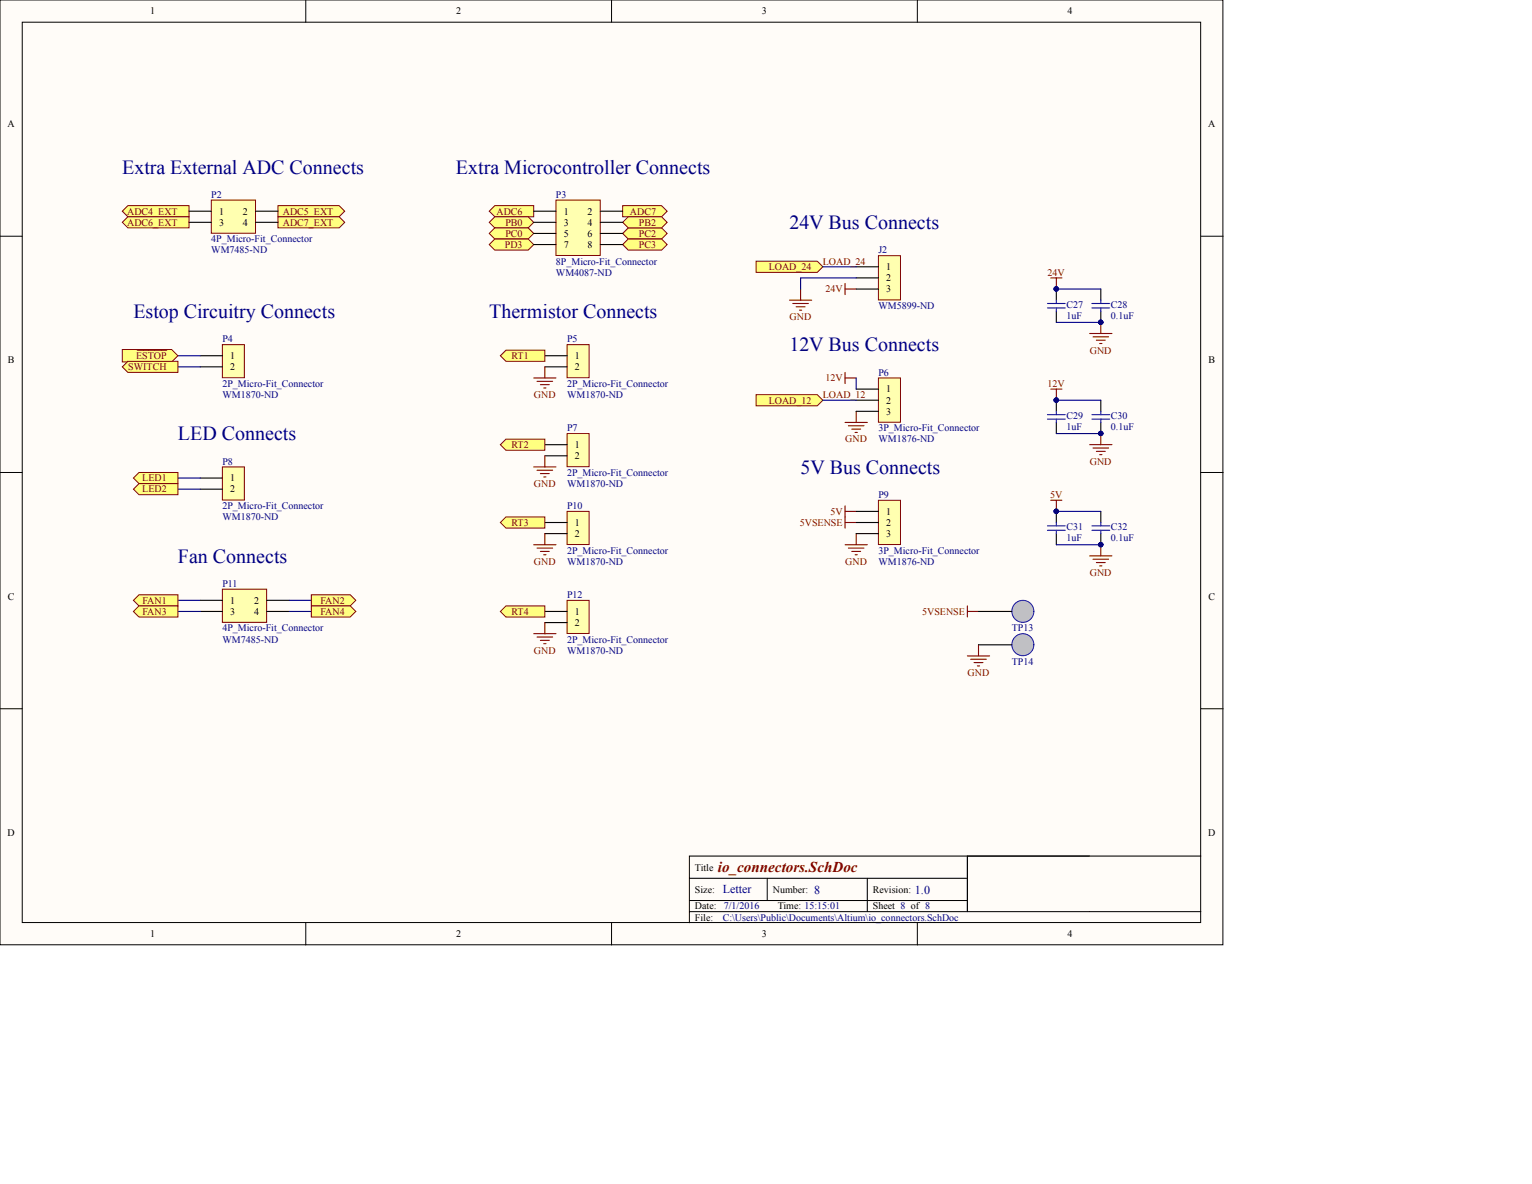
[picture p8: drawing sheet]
<svg xmlns="http://www.w3.org/2000/svg" width="349mm" height="270mm" viewBox="0 0 349 270" stroke-linecap="round" stroke-linejoin="round" font-family="sans-serif">
<g fill="#fffcf8" stroke="#000" stroke-width=".23">
<path d="M0 0h278.8v215.3h-278.8z"/>
<path d="M5.1 5.1h268.6v205.2h-268.6z"/>
</g>
<g fill="none" stroke="#000" stroke-width=".23">
<path d="M69.7 0v5.1M139.4 0v5.1M209.1 0v5.1M0 53.8h5.1M273.8 53.8h5M0 107.7h5.1M273.8 107.7h5M0 161.5h5.1M273.8 161.5h5M220.5 195.1v12.7v-12.7h53.3M248.4 195.1h-91.2v15.2M69.7 210.3v5.1"/>
<path d="M139.4 210.3v5.1M157.2 200.2h63.3M157.2 207.8h116.6M157.2 205.3h63.3M174.9 200.2v5.1M197.7 200.2v7.6M209.1 210.3v5.1"/>
</g>
<path d="M50.7 78.6h5v7.5h-5z" fill="#ffffb0" stroke="#800000" stroke-width=".23"/>
<path d="M45.6 81.1h5.1M45.6 83.6h5.1" fill="none" stroke="#000" stroke-width=".25"/>
<path d="M50.7 106.4h5v7.6h-5z" fill="#ffffb0" stroke="#800000" stroke-width=".23"/>
<path d="M45.6 109h5.1M45.6 111.5h5.1" fill="none" stroke="#000" stroke-width=".25"/>
<path d="M50.7 134.3h10.1v7.6h-10.1z" fill="#ffffb0" stroke="#800000" stroke-width=".23"/>
<path d="M45.6 136.8h5.1M45.6 139.4h5.1M60.8 136.8h5.1M60.8 139.4h5.1" fill="none" stroke="#000" stroke-width=".25"/>
<path d="M40.6 81.1h5M40.6 83.6h5M40.6 109h5M40.6 111.5h5" fill="none" stroke="#000080" stroke-width=".25"/>
<path d="M27.9 79.7h11.2l1.5 1.4-1.5 1.4h-11.2z" fill-rule="evenodd" fill="#ffff80" stroke="#800000" stroke-width=".23"/>
<path d="M31.3 79.8h6.7" fill="none" stroke="#800000" stroke-width=".25"/>
<g fill="#ffff80" stroke="#800000" stroke-width=".23">
<path d="M27.9 83.6l1.3-1.2h11.4v2.5h-11.4z" fill-rule="evenodd"/>
<path d="M30.4 109l1.3-1.3h8.9v2.5h-8.9z" fill-rule="evenodd"/>
<path d="M30.4 111.5l1.3-1.3h8.9v2.6h-8.9z" fill-rule="evenodd"/>
</g>
<path d="M40.6 136.8h5M40.6 139.4h5M65.9 136.8h5.1M65.9 139.4h5.1" fill="none" stroke="#000080" stroke-width=".25"/>
<g fill="#ffff80" stroke="#800000" stroke-width=".23">
<path d="M30.4 136.8l1.3-1.2h8.9v2.5h-8.9z" fill-rule="evenodd"/>
<path d="M30.4 139.4l1.3-1.3h8.9v2.5h-8.9z" fill-rule="evenodd"/>
<path d="M71 135.6h8.8l1.3 1.2-1.3 1.3h-8.8z" fill-rule="evenodd"/>
<path d="M71 138.1h8.8l1.3 1.3-1.3 1.2h-8.8z" fill-rule="evenodd"/>
<path d="M172.4 90h13.9l1.3 1.2-1.3 1.3h-13.9z" fill-rule="evenodd"/>
<path d="M172.4 59.5h13.9l1.3 1.3-1.3 1.3h-13.9z" fill-rule="evenodd"/>
</g>
<path d="M192.6 64.6v2.5M192.6 65.9h2.6M192.6 84.9v2.5M192.6 86.2h2.6M192.6 115.3v2.5M192.6 116.6h2.6" fill="none" stroke="#800000" stroke-width=".25"/>
<path d="M200.3 58.3h5v10.1h-5z" fill="#ffffb0" stroke="#800000" stroke-width=".23"/>
<g fill="none" stroke="#000" stroke-width=".25">
<path d="M195.2 60.8h5.1M195.2 63.3h5.1M195.2 65.9h5.1M240.8 65.9v2.5M240.8 70.9v2.6M251 65.9v2.5M251 70.9v2.6M240.8 91.2v2.6M240.8 96.3v2.5M251 91.2v2.6M251 96.3v2.5M240.8 116.6v2.5"/>
<path d="M251 116.6v2.5M240.8 121.6v2.6M251 121.6v2.6"/>
</g>
<g fill="none" stroke="#800000" stroke-width=".25">
<path d="M180 68.4h5M180.7 69.2h3.6M181.5 69.9h2M182.3 70.7h.5M182.5 65.9v2.5M239.5 63.3h2.6M240.8 63.3v2.6M248.4 76h5.1M249.2 76.8h3.5M249.9 77.5h2.1M250.7 78.3h.5M251 73.5v2.5"/>
<path d="M192.6 96.3h5.1M193.4 97.1h3.6M194.2 97.8h2M194.9 98.6h.5M195.2 93.8v2.5M239.5 88.7h2.6M240.8 88.7v2.5M251 98.8v2.6M239.5 114h2.6M240.8 114v2.6M248.4 101.4h5.1M249.2 102.1h3.5"/>
<path d="M249.9 102.9h2.1M250.7 103.6h.5M192.6 124.2h5.1M193.4 124.9h3.6M194.2 125.7h2M194.9 126.4h.5M195.2 121.6v2.6M248.4 126.7h5.1M249.2 127.5h3.5M249.9 128.2h2.1M250.7 129h.5M251 124.2v2.5"/>
</g>
<g fill="#000080" stroke="#000080" stroke-width=".23">
<circle cx="240.8" cy="91.2" r=".48"/>
<circle cx="250.9" cy="98.8" r=".48"/>
<circle cx="240.8" cy="65.9" r=".48"/>
<circle cx="250.9" cy="73.5" r=".48"/>
<circle cx="240.8" cy="116.5" r=".48"/>
<circle cx="250.9" cy="124.1" r=".48"/>
</g>
<g fill="none" stroke="#00f" stroke-width=".25">
<path d="M238.8 69.2h4M238.8 70.2h4M240.8 68.4v.8M240.8 70.2v.7M248.9 69.2h4.1M248.9 70.2h4.1M251 68.4v.8M251 70.2v.7M238.8 94.5h4M238.8 95.5h4M240.8 93.8v.7M240.8 95.5v.8"/>
<path d="M248.9 94.5h4.1M248.9 95.5h4.1M251 93.8v.7M251 95.5v.8M238.8 119.9h4M240.8 119.1v.8M248.9 119.9h4.1M251 119.1v.8M238.8 120.9h4M240.8 120.9v.7M248.9 120.9h4.1M251 120.9v.7"/>
</g>
<path d="M240.8 65.9h10.2M240.8 73.5h10.2M240.8 98.8h10.2M240.8 91.2h10.2M240.8 116.6h10.2M240.8 124.2h10.2" fill="none" stroke="#000080" stroke-width=".25"/>
<g fill="#ffff80" stroke="#800000" stroke-width=".23">
<path d="M27.9 48.1l1.3-1.2h13.9v2.5h-13.9z" fill-rule="evenodd"/>
<path d="M63.4 46.9h13.9l1.3 1.2-1.3 1.3h-13.9z" fill-rule="evenodd"/>
<path d="M27.9 50.7l1.3-1.3h13.9v2.5h-13.9z" fill-rule="evenodd"/>
<path d="M63.4 49.4h13.9l1.3 1.3-1.3 1.2h-13.9z" fill-rule="evenodd"/>
</g>
<path d="M48.2 45.6h10.1v7.6h-10.1z" fill="#ffffb0" stroke="#800000" stroke-width=".23"/>
<path d="M43.1 48.1h5.1M43.1 50.7h5.1M58.3 48.1h5.1M58.3 50.7h5.1" fill="none" stroke="#000" stroke-width=".25"/>
<g fill="#ffff80" stroke="#800000" stroke-width=".23">
<path d="M111.5 48.1l1.3-1.2h8.9v2.5h-8.9z" fill-rule="evenodd"/>
<path d="M111.5 50.7l1.3-1.3h7.6l1.3 1.3-1.3 1.2h-7.6z" fill-rule="evenodd"/>
<path d="M111.5 53.2l1.3-1.3h7.6l1.3 1.3-1.3 1.3h-7.6z" fill-rule="evenodd"/>
<path d="M142 53.2l1.2-1.3h7.6l1.3 1.3-1.3 1.3h-7.6z" fill-rule="evenodd"/>
<path d="M142 46.9h8.8l1.3 1.2-1.3 1.3h-8.8z" fill-rule="evenodd"/>
<path d="M142 50.7l1.2-1.3h7.6l1.3 1.3-1.3 1.2h-7.6z" fill-rule="evenodd"/>
<path d="M142 55.7l1.2-1.2h7.6l1.3 1.2-1.3 1.3h-7.6z" fill-rule="evenodd"/>
</g>
<path d="M192.6 117.8v2.6M192.6 119.1h2.6" fill="none" stroke="#800000" stroke-width=".25"/>
<path d="M200.3 86.2h5v10h-5z" fill="#ffffb0" stroke="#800000" stroke-width=".23"/>
<path d="M195.2 88.7h5.1M195.2 91.2h5.1M195.2 93.8h5.1" fill="none" stroke="#000" stroke-width=".25"/>
<path d="M200.3 114h5v10.1h-5z" fill="#ffffb0" stroke="#800000" stroke-width=".23"/>
<path d="M195.2 116.6h5.1M195.2 119.1h5.1M195.2 121.6h5.1" fill="none" stroke="#000" stroke-width=".25"/>
<path d="M129.3 78.6h5v7.5h-5z" fill="#ffffb0" stroke="#800000" stroke-width=".23"/>
<path d="M124.2 81.1h5.1M124.2 83.6h5.1" fill="none" stroke="#000" stroke-width=".25"/>
<path d="M129.3 98.8h5v7.6h-5z" fill="#ffffb0" stroke="#800000" stroke-width=".23"/>
<path d="M124.2 101.4h5.1M124.2 103.9h5.1" fill="none" stroke="#000" stroke-width=".25"/>
<path d="M129.3 116.6h5v7.5h-5z" fill="#ffffb0" stroke="#800000" stroke-width=".23"/>
<path d="M124.2 119.1h5.1M124.2 121.6h5.1" fill="none" stroke="#000" stroke-width=".25"/>
<g fill="#ffff80" stroke="#800000" stroke-width=".23">
<path d="M114.1 81.1l1.2-1.3h8.9v2.6h-8.9z" fill-rule="evenodd"/>
<path d="M114.1 101.4l1.2-1.3h8.9v2.5h-8.9z" fill-rule="evenodd"/>
<path d="M114.1 119.1l1.2-1.3h8.9v2.6h-8.9z" fill-rule="evenodd"/>
</g>
<g fill="none" stroke="#800000" stroke-width=".25">
<path d="M121.7 86.2h5M122.4 86.9h3.6M123.2 87.7h2M124 88.4h.5M124.2 83.6v2.6M121.7 106.4h5M122.4 107.2h3.6M123.2 107.9h2M124 108.7h.5M124.2 103.9v2.5M121.7 124.2h5M122.4 124.9h3.6"/>
<path d="M123.2 125.7h2M124 126.4h.5M124.2 121.6v2.6"/>
</g>
<path d="M129.3 136.8h5v7.6h-5z" fill="#ffffb0" stroke="#800000" stroke-width=".23"/>
<path d="M124.2 139.4h5.1M124.2 141.9h5.1" fill="none" stroke="#000" stroke-width=".25"/>
<path d="M121.7 144.4h5M122.4 145.2h3.6M123.2 146h2M124 146.7h.5M124.2 141.9v2.5" fill="none" stroke="#800000" stroke-width=".25"/>
<path d="M114.1 139.4l1.2-1.3h8.9v2.5h-8.9z" fill-rule="evenodd" fill="#ffff80" stroke="#800000" stroke-width=".23"/>
<path d="M187.6 60.8h7.6M195.2 63.3h-12.7v2.6M187.6 91.2h7.6M195.2 86.2v2.5" fill="none" stroke="#000080" stroke-width=".25"/>
<path d="M220.5 138.1v2.5M220.5 139.4h2.6M220.5 149.5h5.1M221.3 150.3h3.5M222.1 151h2M222.8 151.8h.5M223.1 147v2.5" fill="none" stroke="#800000" stroke-width=".25"/>
<circle cx="233.2" cy="139.3" r="2.51" fill="#c0c0c0" stroke="#00f" stroke-width=".23"/>
<path d="M223.1 139.4h7.6" fill="none" stroke="#000" stroke-width=".25"/>
<circle cx="233.2" cy="147" r="2.51" fill="#c0c0c0" stroke="#00f" stroke-width=".23"/>
<path d="M223.1 147h7.6" fill="none" stroke="#000" stroke-width=".25"/>
<path d="M111.5 55.7l1.3-1.2h7.6l1.3 1.2-1.3 1.3h-7.6z" fill-rule="evenodd" fill="#ffff80" stroke="#800000" stroke-width=".23"/>
<path d="M126.7 45.6h10.1v12.6h-10.1z" fill="#ffffb0" stroke="#800000" stroke-width=".23"/>
<path d="M121.7 48.1h5M121.7 50.7h5M121.7 53.2h5M121.7 55.7h5M136.9 48.1h5.1M136.9 50.7h5.1M136.9 53.2h5.1M136.9 55.7h5.1" fill="none" stroke="#000" stroke-width=".25"/>
<g font-size="4.6" fill="#000080">
<text x="27.9" y="39.6">Extra External ADC Connects</text>
<text x="103.9" y="39.6">Extra Microcontroller Connects</text>
<text x="180" y="52.2">24V Bus Connects</text>
<text x="30.4" y="72.5">Estop Circuitry Connects</text>
<text x="111.5" y="72.5">Thermistor Connects</text>
<text x="180" y="80.1">12V Bus Connects</text>
<text x="40.6" y="100.4">LED Connects</text>
<text x="182.5" y="108">5V Bus Connects</text>
<text x="40.6" y="128.3">Fan Connects</text>
</g>
<text font-size="3.4" fill="#800000" x="163.7" y="198.7">io_connectors.SchDoc</text>
<g font-size="2.7" fill="#000080">
<text x="164.8" y="203.7">Letter</text>
<text x="185.6" y="203.8">8</text>
<text x="208.6" y="203.8">1.0</text>
</g>
<g font-size="2.3">
<text x="34.3" y="3.3">1</text>
<text x="104" y="3.3">2</text>
<text x="173.7" y="3.3">3</text>
<text x="243.4" y="3.3">4</text>
<text x="1.7" y="29">A</text>
<text x="275.5" y="29">A</text>
<text x="49.9" y="48.9">1</text>
<text x="49.9" y="51.4">3</text>
<text x="55.4" y="48.9">2</text>
<text x="55.4" y="51.4">4</text>
<text x="128.5" y="48.9">1</text>
<text x="128.5" y="51.4">3</text>
<text x="128.5" y="54">5</text>
<text x="134" y="48.9">2</text>
<text x="134" y="51.4">4</text>
<text x="134" y="54">6</text>
<text x="128.5" y="56.5">7</text>
<text x="134" y="56.5">8</text>
<text x="202" y="61.6">1</text>
<text x="202" y="64.1">2</text>
<text x="202" y="66.6">3</text>
<text x="1.8" y="82.8">B</text>
<text x="52.5" y="81.8">1</text>
<text x="131.1" y="81.8">1</text>
<text x="275.5" y="82.8">B</text>
<text x="52.5" y="84.4">2</text>
<text x="131.1" y="84.4">2</text>
<text x="202" y="89.4">1</text>
<text x="202" y="92">2</text>
<text x="202" y="94.5">3</text>
<text x="131.1" y="102.1">1</text>
<text x="131.1" y="104.7">2</text>
<text x="52.5" y="109.7">1</text>
<text x="52.5" y="112.3">2</text>
<text x="131.1" y="119.9">1</text>
<text x="202" y="117.3">1</text>
<text x="202" y="119.9">2</text>
<text x="131.1" y="122.4">2</text>
<text x="202" y="122.4">3</text>
<text x="1.8" y="136.7">C</text>
<text x="52.5" y="137.6">1</text>
<text x="57.9" y="137.6">2</text>
<text x="275.5" y="136.7">C</text>
<text x="52.5" y="140.1">3</text>
<text x="57.9" y="140.1">4</text>
<text x="131.1" y="140.1">1</text>
<text x="131.1" y="142.7">2</text>
<text x="1.7" y="190.5">D</text>
<text x="275.5" y="190.5">D</text>
<text x="158.4" y="198.4">Title</text>
<text x="158.4" y="203.5">Size:</text>
<text x="176.2" y="203.5">Number:</text>
<text x="199" y="203.5">Revision:</text>
<text x="158.4" y="207.3">Date:</text>
<text x="158.4" y="209.8">File:</text>
<text x="177.3" y="207.3">Time: 15:15:01</text>
<text x="199" y="207.3">Sheet 8 of 8</text>
<text x="34.3" y="213.6">1</text>
<text x="104" y="213.6">2</text>
<text x="173.7" y="213.6">3</text>
<text x="243.4" y="213.6">4</text>
</g>
<g font-size="2.3" fill="#000080">
<text x="48.2" y="45.1">P2</text>
<text x="126.7" y="45.1">P3</text>
<text x="48.2" y="57.8">WM7485-ND</text>
<text x="48.2" y="55.2">4P_Micro-Fit_Connector</text>
<text x="200.3" y="57.8">J2</text>
<text x="126.7" y="62.8">WM4087-ND</text>
<text x="126.7" y="60.3">8P_Micro-Fit_Connector</text>
<text x="200.3" y="70.4">WM5899-ND</text>
<text x="243.1" y="70.2">C27</text>
<text x="253.2" y="70.2">C28</text>
<text x="243.1" y="72.7">1uF</text>
<text x="253.2" y="72.7">0.1uF</text>
<text x="50.7" y="78">P4</text>
<text x="129.3" y="78">P5</text>
<text x="50.7" y="88.2">2P_Micro-Fit_Connector</text>
<text x="129.3" y="88.2">2P_Micro-Fit_Connector</text>
<text x="200.3" y="85.6">P6</text>
<text x="50.7" y="90.7">WM1870-ND</text>
<text x="129.3" y="90.7">WM1870-ND</text>
<text x="243.1" y="95.5">C29</text>
<text x="253.2" y="95.5">C30</text>
<text x="129.3" y="98.3">P7</text>
<text x="200.3" y="100.9">WM1876-ND</text>
<text x="200.3" y="98.3">3P_Micro-Fit_Connector</text>
<text x="243.1" y="98.1">1uF</text>
<text x="253.2" y="98.1">0.1uF</text>
<text x="50.7" y="105.9">P8</text>
<text x="129.3" y="111">WM1870-ND</text>
<text x="129.3" y="108.5">2P_Micro-Fit_Connector</text>
<text x="200.3" y="113.5">P9</text>
<text x="50.7" y="118.6">WM1870-ND</text>
<text x="50.7" y="116.1">2P_Micro-Fit_Connector</text>
<text x="129.3" y="116.1">P10</text>
<text x="243.1" y="123.4">1uF</text>
<text x="243.1" y="120.9">C31</text>
<text x="253.2" y="123.4">0.1uF</text>
<text x="253.2" y="120.9">C32</text>
<text x="129.3" y="128.7">WM1870-ND</text>
<text x="129.3" y="126.2">2P_Micro-Fit_Connector</text>
<text x="200.3" y="128.7">WM1876-ND</text>
<text x="200.3" y="126.2">3P_Micro-Fit_Connector</text>
<text x="50.7" y="133.8">P11</text>
<text x="129.3" y="136.3">P12</text>
<text x="50.7" y="143.9">4P_Micro-Fit_Connector</text>
<text x="230.7" y="143.9">TP13</text>
<text x="50.7" y="146.5">WM7485-ND</text>
<text x="129.3" y="149">WM1870-ND</text>
<text x="129.3" y="146.5">2P_Micro-Fit_Connector</text>
<text x="230.7" y="151.5">TP14</text>
<text x="164.8" y="209.8">C:\Users\Public\Documents\Altium\io_connectors.SchDoc</text>
<text x="165" y="207.3">7/1/2016</text>
</g>
<g font-size="2.3" fill="#800000">
<text x="29" y="48.9">ADC4_EXT</text>
<text x="29" y="51.4">ADC6_EXT</text>
<text x="64.5" y="48.9">ADC5_EXT</text>
<text x="64.5" y="51.4">ADC7_EXT</text>
<text x="113.2" y="48.9">ADC6</text>
<text x="115.2" y="51.4">PB0</text>
<text x="115.2" y="54">PC0</text>
<text x="143.6" y="48.9">ADC7</text>
<text x="145.6" y="54">PC2</text>
<text x="145.6" y="51.4">PB2</text>
<text x="115.1" y="56.5">PD3</text>
<text x="145.6" y="56.5">PC3</text>
<text x="175.2" y="61.6">LOAD_24</text>
<text x="187.6" y="60.3">LOAD_24</text>
<text x="238.8" y="62.8">24V</text>
<text x="188.2" y="66.6">24V</text>
<text x="180" y="73">GND</text>
<text x="31.1" y="81.8">ESTOP</text>
<text x="116.6" y="81.8">RT1</text>
<text x="248.5" y="80.6">GND</text>
<text x="29.2" y="84.4">SWITCH</text>
<text x="188.2" y="86.9">12V</text>
<text x="238.8" y="88.2">12V</text>
<text x="121.7" y="90.7">GND</text>
<text x="175.2" y="92">LOAD_12</text>
<text x="187.6" y="90.7">LOAD_12</text>
<text x="192.7" y="100.9">GND</text>
<text x="116.6" y="102.1">RT2</text>
<text x="248.5" y="105.9">GND</text>
<text x="32.4" y="109.7">LED1</text>
<text x="32.4" y="112.3">LED2</text>
<text x="121.7" y="111">GND</text>
<text x="239.4" y="113.5">5V</text>
<text x="116.6" y="119.9">RT3</text>
<text x="182.3" y="119.9">5VSENSE</text>
<text x="189.4" y="117.3">5V</text>
<text x="121.7" y="128.7">GND</text>
<text x="192.7" y="128.7">GND</text>
<text x="248.5" y="131.3">GND</text>
<text x="32.5" y="137.6">FAN1</text>
<text x="73" y="137.6">FAN2</text>
<text x="32.5" y="140.1">FAN3</text>
<text x="73" y="140.1">FAN4</text>
<text x="116.6" y="140.1">RT4</text>
<text x="210.2" y="140.1">5VSENSE</text>
<text x="121.7" y="149">GND</text>
<text x="220.6" y="154.1">GND</text>
</g>
</svg>
